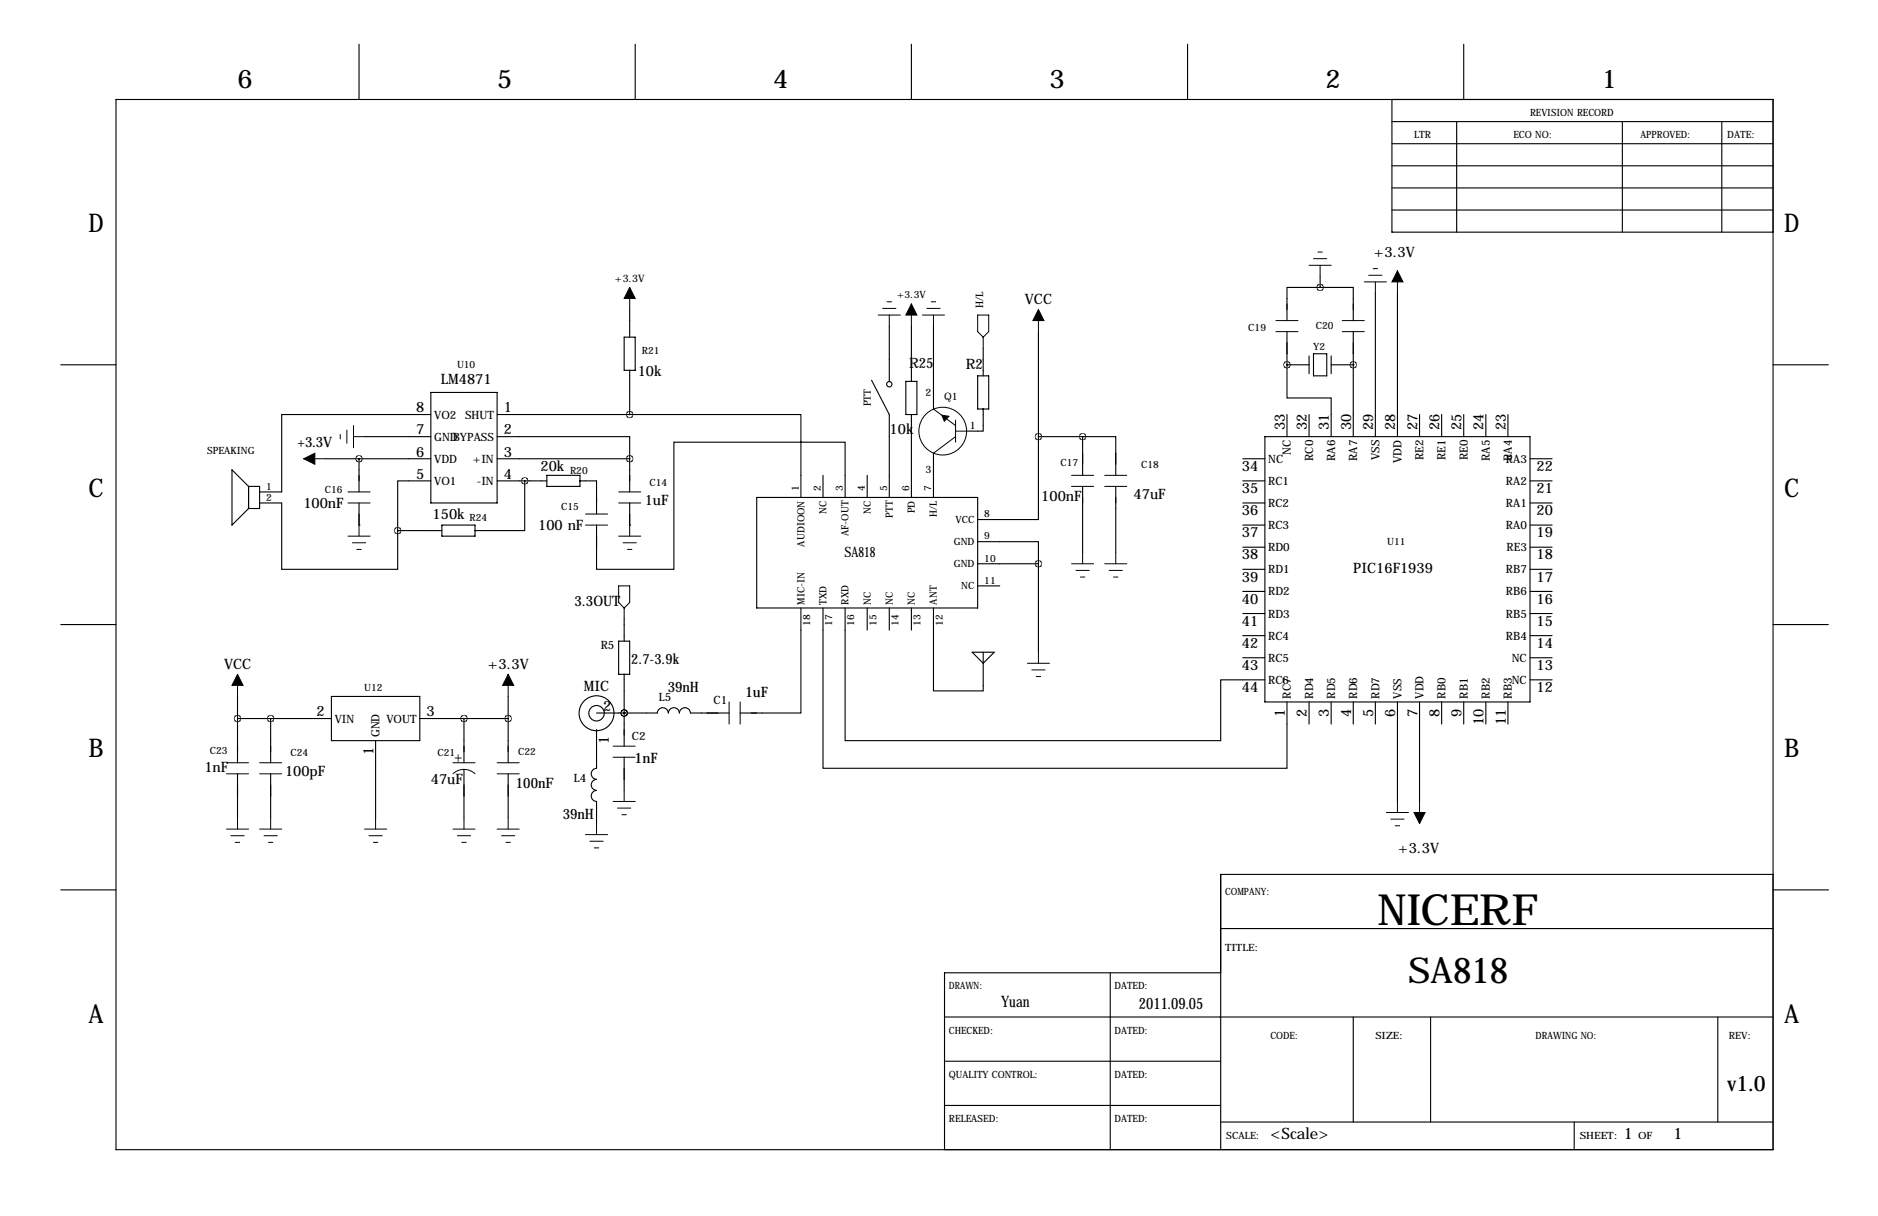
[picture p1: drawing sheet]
<svg xmlns="http://www.w3.org/2000/svg" width="432mm" height="279mm" viewBox="0 0 432 279" stroke-linecap="round" stroke-linejoin="round" font-family="sans-serif">
<g fill="none" stroke="#000" stroke-width=".25">
<path d="M82.5 10.2v12.7M146 10.2v12.7M209.5 10.2v12.7M273 10.2v12.7M336.5 10.2v12.7M26.7 22.9h381v241.3h-381zM320 27.9h87.7M320 33h87.7M320 22.9v30.4h87.7M320 38.1h87.7M334.9 27.9v25.4M373 27.9v25.4"/>
<path d="M395.9 27.9v25.4M320 43.2h87.7M320 48.3h87.7M143.5 77.5h2.5v7.6h-2.5zM144.8 71.1v6.4M204.5 74.9v12.7M209.5 74.9v12.7M214.6 74.9v19.1M238.8 76.2v24.1M295.9 76.2v7.6M303.5 66h-7.6v7.7M303.5 66h7.6v7.7"/>
<path d="M303.5 63.5v2.5M311.1 76.2v24.1M316.2 67.3v33M321.3 67.3v33M14 83.8h12.7M99.1 95.2h-34.3v17.8h-5.1M99.1 90.2h15.2v25.4h-15.2zM114.3 95.2h30.5M144.8 95.2h39.3v19.1M144.8 85.1v10.1M200.4 87.4l4.1 7.8v19.1M208.3 87.6h2.5v7.6h-2.5z"/>
<path d="M209.5 95.2v19.1M224.8 86.4h2.5v7.6h-2.5zM226.1 94v5.1h-3.9M226.1 80v6.4M295.9 83.8v7.6h10.2v8.9M295.9 83.8h.1M295.9 83.8h5.1M295.9 95.2v5.1M301 81.8v4.1M301 95.2v5.1M302 81.3h3.1v5.1h-3.1zM306.1 83.8h5"/>
<path d="M306.1 81.8v4.1M311.1 83.8h.1M326.4 95.2v5.1M331.5 95.2v5.1M336.5 95.2v5.1M341.6 95.2v5.1M346.7 95.2v5.1M407.7 83.8h12.7M57.1 111.8h2.6v5h-2.6M57.1 111.8v5M57.1 111.8l-3.8-3.9v12.8l3.8-3.9M59.7 115.6h5.1v15.2h26.6v-8.9"/>
<path d="M74.9 105.4h24.2M82.5 105.4v7.6M82.5 115.6v5.1M83.8 100.3h15.3M99.1 110.5h-7.7v11.4M114.3 100.3h30.5v5.1M114.3 105.4h30.5M114.3 110.5h11.4M120.6 110.5v11.4h-11.4M125.7 109.2h7.6v2.6h-7.6zM133.3 110.5h3.9v7.6M144.8 105.4v7.6"/>
<path d="M144.8 115.6v5.1M174 114.3h50.8v25.4h-50.8zM189.2 109.2v5.1M194.3 114.3v-12.7h-39.4v29.2h-17.7v-10.1M199.4 109.2v5.1M214.6 104.1v10.2M238.8 100.3v19.1h-14M238.8 100.3h10.1M248.9 100.3h7.6v8.9M248.9 100.3v8.9M248.9 111.8v15.2M256.5 111.8v15.2"/>
<path d="M285.8 115.6h5M285.8 105.4h5M285.8 110.5h5M290.8 100.3h61v61h-61zM351.8 115.6h5.1M351.8 105.4h5.1M351.8 110.5h5.1M82.5 120.7h.1M91.4 121.9h10.2M101.6 120.7h7.6v2.5h-7.6zM144.8 120.7h.1M184.1 139.7v24.1h-13.9"/>
<path d="M189.2 139.7v36.8h106.7v-15.2M194.3 139.7v30.5h86.4v-14h10.1M199.4 139.7v5.1M204.5 139.7v5.1M209.5 139.7v5.1M214.6 139.7v19.1h11.5v-8.9M224.8 124.5h14v5M224.8 129.5h14M224.8 134.6h5.1M238.8 129.5v20.4M285.8 120.7h5M285.8 135.9h5"/>
<path d="M285.8 130.8h5M285.8 125.7h5M351.8 120.7h5.1M351.8 135.9h5.1M351.8 130.8h5.1M351.8 125.7h5.1M14 143.5h12.7M142.2 147.3h2.6v7.6h-2.6zM143.5 142.2v5.1M143.5 154.9v16.5M223.5 149.9h5.1l-2.5 2.5zM285.8 151.1h5"/>
<path d="M285.8 146h5M285.8 141h5M351.8 156.2h5.1M351.8 151.1h5.1M351.8 146h5.1M351.8 141h5.1M407.7 143.5h12.7M54.6 165.1h21.6M54.6 160v15.3M54.6 177.8v10.2M62.2 165.1v10.2M62.2 177.8v10.2"/>
<path d="M76.2 160h20.3v10.2h-20.3zM86.4 170.2v17.8M96.5 165.1h20.3M106.7 165.1v10.2M106.7 176.8v11.2M116.8 160v15.3M116.8 177.8v10.2M137.2 167.6v8.9a1.27 1.27 0 0 0-1.3 1.3 1.27 1.27 0 0 0 1.3 1.3 1.27 1.27 0 0 0-1.3 1.2 1.27 1.27 0 0 0 1.3 1.3 1.27 1.27 0 0 0-1.3 1.3 1.27 1.27 0 0 0 1.2 1.2l.1 5.1M137.2 163.8h13.9a1.27 1.27 0 0 1 1.3-1.2 1.27 1.27 0 0 1 1.3 1.2 1.27 1.27 0 0 1 1.2-1.2 1.27 1.27 0 0 1 1.3 1.2 1.27 1.27 0 0 1 1.3-1.2 1.27 1.27 0 0 1 1.2 1.2h8.9M143.5 163.8h.1M143.5 174v7.6M301 161.3v5.1"/>
<path d="M306.1 161.3v5.1M311.1 161.3v5.1M316.2 161.3v5.1M321.3 161.3v22.8M326.4 161.3v22.8M331.5 161.3v5.1M336.5 161.3v5.1M341.6 161.3v5.1M346.7 161.3v5.1M14 204.5h12.7M280.7 213.4h127M407.7 200.9h-127v63.3"/>
<path d="M407.7 204.5h12.7M217.2 233.7h190.5M255.3 223.5v40.7M280.7 223.5h-63.5v40.7M311.1 233.7v24.1M328.9 233.7v24.1M395 233.7v24.1M217.2 243.8h63.5M217.2 254h63.5M280.7 257.8h127M361.9 257.8v6.4"/>
<circle cx="204.5" cy="88.3" r=".61"/>
<circle cx="137.2" cy="163.9" r="4"/>
<circle cx="137.2" cy="163.9" r="1.78"/>
</g>
<g fill="none" stroke="#000" stroke-width=".23">
<path d="M302 59.4h3.1M303 57.9h1M144.8 66v5.1M201.9 72.4h5.1M202.9 70.9h3.1M204 69.3h1M204.5 72.4v2.5M209.5 69.8v5.1M212.1 72.4h5.1M213.1 70.9h3.1M214.1 69.3h1M214.6 72.4v2.5"/>
<path d="M224.8 72.4h2.5v3.8l-1.2 1.3-1.3-1.3zM226.1 77.5v2.5M238.8 71.1v5.1M293.4 73.7h5M293.4 76.2h5M301 61h5.1M303.5 61v2.5M308.6 73.7h5.1M308.6 76.2h5.1M313.7 64.8h5.1M314.7 63.2h3.1M315.7 61.7h1"/>
<path d="M316.2 64.8v2.5M321.3 62.2v5.1M78.2 99.8v1M79.8 98.8v3.1M81.3 97.8v5.1M214.6 94l5.1 3.8M219.7 96.5v5.1M219.7 99.1h2.5M69.8 105.4h5.1M80 113h5.1M80 115.6h5.1M81.3 100.3h2.5"/>
<path d="M134.6 118.1h5.1M142.2 113h5.1M142.2 115.6h5.1M219.7 100.3l-5.1 3.8M246.4 111.8h5.1M246.4 109.2h5.1M254 111.8h5.1M254 109.2h5.1M80 123.2h5.1M81 124.7h3.1M82 126.2h1.1M82.5 120.7v2.5"/>
<path d="M134.6 120.7h5.1M142.2 123.2h5.1M142.2 134.6h2.6v3.8l-1.3 1.3-1.3-1.3zM143.3 124.7h3M143.5 139.7v2.5M144.3 126.2h1M144.8 120.7v2.5M246.4 129.5h5.1M247.4 131.1h3M248.4 132.6h1M248.9 127v2.5M254 129.5h5.1"/>
<path d="M255 131.1h3.1M256 132.6h1M256.5 127v2.5M54.6 154.9v5.1M116.8 154.9v5.1M236.2 152.4h5.1M237.2 153.9h3.1M238.3 155.4h1M238.8 149.9v2.5M52.1 175.3h5M52.1 177.8h5M59.7 175.3h5.1"/>
<path d="M59.7 177.8h5.1M104.1 175.3h5.1M104.2 177.8a3.7 3.7 0 0 1 5 0M114.3 175.3h5.1M114.3 177.8h5.1M141 171.4h5M141 174h5M167.6 161.3v5.1M170.2 161.3v5.1M52.1 190.5h5M53.1 192h3M54.1 193.5h1"/>
<path d="M54.6 188v2.5M59.7 190.5h5.1M60.7 192h3.1M61.7 193.5h1M62.2 188v2.5M83.8 190.5h5.1M84.8 192h3.1M85.9 193.5h1M86.4 188v2.5M104.1 190.5h5.1M105.2 192h3M106.2 193.5h1"/>
<path d="M106.7 188v2.5M114.3 190.5h5.1M115.3 192h3.1M116.3 193.5h1M116.8 188v2.5M134.6 191.8h5.1M135.6 193.3h3.1M136.7 194.8h1M137.2 189.2v2.6M141 184.1h5M142 185.7h3M143 187.2h1"/>
<path d="M143.5 181.6v2.5M318.8 186.7h5M319.8 188.2h3M320.8 189.7h1M321.3 184.1v2.6M326.4 184.1v5.1"/>
<circle cx="216.8" cy="99.1" r="5.5"/>
</g>
<path d="M144.8 66l1.2 2.6h-2.5zM209.5 69.8l1.3 2.6h-2.5zM238.8 71.1l1.2 2.6h-2.5zM321.3 62.2l1.3 2.6h-2.6zM216.6 95.4l1.6 .3-1.1 1.1zM69.8 105.4l2.6-1.3v2.6zM54.6 154.9l1.3 2.6h-2.6zM116.8 154.9l1.3 2.6h-2.5zM325.1 186.7h2.6l-1.3 2.5z" fill="#000" stroke="#000" stroke-width=".23"/>
<path d="M238.7 129.5a.06 .06 0 0 0 .1 0 .06 .06 0 0 0-.1 0zM144.7 105.4a.05 .05 0 0 0 .1 0 .05 .05 0 0 0-.1 0zM120.6 110.5a.06 .06 0 0 0 .1 0 .06 .06 0 0 0-.1 0zM82.5 105.4a.06 .06 0 0 0 .1 0 .06 .06 0 0 0-.1 0zM238.7 100.3a.05 .05 0 0 0 .1 0 .05 .05 0 0 0-.1 0zM248.9 100.3a.05 .05 0 0 0 .1 0 .05 .05 0 0 0-.1 0zM303.5 66a.05 .05 0 0 0 .1 0 .05 .05 0 0 0-.1 0zM295.9 83.8a.05 .05 0 0 0 .1 0 .05 .05 0 0 0-.1 0zM106.6 165.1a.06 .06 0 0 0 .1 0 .06 .06 0 0 0-.1 0zM116.8 165.1a.06 .06 0 0 0 .1 0 .06 .06 0 0 0-.1 0zM54.6 165.1a.06 .06 0 0 0 .1 0 .06 .06 0 0 0-.1 0zM62.2 165.1a.06 .06 0 0 0 .1 0 .06 .06 0 0 0-.1 0zM311.1 83.8a.06 .06 0 0 0 .1 0 .06 .06 0 0 0-.1 0zM91.4 121.9a.06 .06 0 0 0 .1 0 .06 .06 0 0 0-.1 0zM144.7 95.2a.06 .06 0 0 0 .1 0 .06 .06 0 0 0-.1 0zM143.5 163.8a.05 .05 0 0 0 .1 0 .05 .05 0 0 0-.1 0zM143.5 163.8a.05 .05 0 0 0 .1 0 .05 .05 0 0 0-.1 0z" fill="#000" stroke="#000" stroke-width="1.5"/>
<text font-size="9.9" x="316.7" y="212.6">NICERF</text>
<text font-size="8.2" x="323.7" y="225.8">SA818</text>
<g font-size="5.9">
<text x="54.6" y="20.3">6</text>
<text x="114.3" y="20.3">5</text>
<text x="177.8" y="20.3">4</text>
<text x="241.3" y="20.3">3</text>
<text x="304.8" y="20.3">2</text>
<text x="368.3" y="20.3">1</text>
<text x="20.3" y="53.3">D</text>
<text x="410.2" y="53.3">D</text>
<text x="20.3" y="114.3">C</text>
<text x="410.2" y="114.3">C</text>
<text x="20.3" y="174">B</text>
<text x="410.2" y="174">B</text>
<text x="20.3" y="234.9">A</text>
<text x="410.2" y="234.9">A</text>
</g>
<text font-size="4.9" x="397.1" y="250.6">v1.0</text>
<g font-size="3.6">
<text x="104.4" y="175">+</text>
<text x="230.2" y="231.3">Yuan</text>
<text x="261.9" y="231.8">2011.09.05</text>
<text x="292.1" y="261.6">&lt;Scale&gt;</text>
<text x="373.4" y="261.6">1</text>
<text x="384.8" y="261.6">1</text>
</g>
<g font-size="3.3">
<text x="315.8" y="59">+3.3V</text>
<text x="235.7" y="69.8">VCC</text>
<text x="101.3" y="88.2">LM4871</text>
<text x="146.6" y="86.4">10k</text>
<text x="209" y="84.5">R25</text>
<text x="222" y="84.7">R2</text>
<text x="95.7" y="94.7">8</text>
<text x="115.8" y="94.7">1</text>
<text x="95.7" y="99.8">7</text>
<text x="115.8" y="99.8">2</text>
<text x="204.5" y="99.8">10k</text>
<text x="295.4" y="98.8" transform="rotate(-90 295.4 98.8)">33</text>
<text x="300.5" y="98.8" transform="rotate(-90 300.5 98.8)">32</text>
<text x="305.6" y="98.8" transform="rotate(-90 305.6 98.8)">31</text>
<text x="310.6" y="98.8" transform="rotate(-90 310.6 98.8)">30</text>
<text x="315.7" y="98.8" transform="rotate(-90 315.7 98.8)">29</text>
<text x="320.8" y="98.8" transform="rotate(-90 320.8 98.8)">28</text>
<text x="325.9" y="98.8" transform="rotate(-90 325.9 98.8)">27</text>
<text x="331" y="98.8" transform="rotate(-90 331 98.8)">26</text>
<text x="336" y="98.8" transform="rotate(-90 336 98.8)">25</text>
<text x="341.1" y="98.8" transform="rotate(-90 341.1 98.8)">24</text>
<text x="346.2" y="98.8" transform="rotate(-90 346.2 98.8)">23</text>
<text x="68.4" y="102.6">+3.3V</text>
<text x="95.7" y="104.9">6</text>
<text x="115.8" y="104.9">3</text>
<text x="95.7" y="110">5</text>
<text x="115.8" y="110">4</text>
<text x="124.3" y="108.2">20k</text>
<text x="285.5" y="108.2">34</text>
<text x="285.5" y="113.3">35</text>
<text x="353.3" y="113.3">21</text>
<text x="353.3" y="108.2">22</text>
<text x="69.7" y="116.6">100nF</text>
<text x="99.5" y="119.1">150k</text>
<text x="148.2" y="116.1">1uF</text>
<text x="239.4" y="115.1">100nF</text>
<text x="260.7" y="114.6">47uF</text>
<text x="285.5" y="118.4">36</text>
<text x="353.3" y="118.4">20</text>
<text x="123.7" y="121.7">100 nF</text>
<text x="285.5" y="123.5">37</text>
<text x="353.3" y="123.5">19</text>
<text x="194.2" y="127.9">SA818</text>
<text x="285.5" y="128.5">38</text>
<text x="311.1" y="131.6">PIC16F1939</text>
<text x="353.3" y="128.5">18</text>
<text x="285.5" y="133.6">39</text>
<text x="353.3" y="133.6">17</text>
<text x="132.1" y="139.2">3.3OUT</text>
<text x="285.5" y="138.7">40</text>
<text x="285.5" y="143.8">41</text>
<text x="353.3" y="143.8">15</text>
<text x="353.3" y="138.7">16</text>
<text x="285.5" y="148.9">42</text>
<text x="353.3" y="148.9">14</text>
<text x="51.5" y="153.7">VCC</text>
<text x="112.1" y="153.7">+3.3V</text>
<text x="145.1" y="152.6">2.7-3.9k</text>
<text x="285.5" y="153.9">43</text>
<text x="353.3" y="153.9">13</text>
<text x="134.2" y="158.8">MIC</text>
<text x="153.5" y="158.9">39nH</text>
<text x="171.3" y="160.2">1uF</text>
<text x="285.5" y="159">44</text>
<text x="353.3" y="159">12</text>
<text x="72.8" y="164.6">2</text>
<text x="98" y="164.6">3</text>
<text x="138.7" y="163.3">2</text>
<text x="295.4" y="164.7" transform="rotate(-90 295.4 164.7)">1</text>
<text x="300.5" y="164.7" transform="rotate(-90 300.5 164.7)">2</text>
<text x="305.6" y="164.7" transform="rotate(-90 305.6 164.7)">3</text>
<text x="310.6" y="164.7" transform="rotate(-90 310.6 164.7)">4</text>
<text x="315.7" y="164.7" transform="rotate(-90 315.7 164.7)">5</text>
<text x="320.8" y="164.7" transform="rotate(-90 320.8 164.7)">6</text>
<text x="325.9" y="164.7" transform="rotate(-90 325.9 164.7)">7</text>
<text x="331" y="164.7" transform="rotate(-90 331 164.7)">8</text>
<text x="336" y="164.7" transform="rotate(-90 336 164.7)">9</text>
<text x="341.1" y="166.6" transform="rotate(-90 341.1 166.6)">10</text>
<text x="346.2" y="166.6" transform="rotate(-90 346.2 166.6)">11</text>
<text x="85.9" y="173.6" transform="rotate(-90 85.9 173.6)">1</text>
<text x="140" y="171" transform="rotate(-90 140 171)">1</text>
<text x="47" y="177.3">1nF</text>
<text x="65.5" y="178.3">100pF</text>
<text x="145.9" y="175.4">1nF</text>
<text x="99.1" y="180.1">47uF</text>
<text x="118.6" y="181">100nF</text>
<text x="129.4" y="188.1">39nH</text>
<text x="321.4" y="196.1">+3.3V</text>
</g>
<g font-size="2.6">
<text x="99.8" y="96.2">VO2</text>
<text x="99.8" y="101.3">GND</text>
<text x="104.1" y="101.3">BYPASS</text>
<text x="106.9" y="96.2">SHUT</text>
<text x="99.8" y="106.3">VDD</text>
<text x="108.7" y="106.3">+IN</text>
<text x="291.6" y="106.3">NC</text>
<text x="296.8" y="104.5" transform="rotate(-90 296.8 104.5)">NC</text>
<text x="301.9" y="105.9" transform="rotate(-90 301.9 105.9)">RC0</text>
<text x="307" y="105.9" transform="rotate(-90 307 105.9)">RA6</text>
<text x="312.1" y="105.9" transform="rotate(-90 312.1 105.9)">RA7</text>
<text x="317.2" y="105.7" transform="rotate(-90 317.2 105.7)">VSS</text>
<text x="322.2" y="106.3" transform="rotate(-90 322.2 106.3)">VDD</text>
<text x="327.3" y="105.7" transform="rotate(-90 327.3 105.7)">RE2</text>
<text x="332.4" y="105.7" transform="rotate(-90 332.4 105.7)">RE1</text>
<text x="337.5" y="105.7" transform="rotate(-90 337.5 105.7)">RE0</text>
<text x="342.6" y="105.9" transform="rotate(-90 342.6 105.9)">RA5</text>
<text x="346.3" y="106.3">RA3</text>
<text x="347.6" y="105.9" transform="rotate(-90 347.6 105.9)">RA4</text>
<text x="99.8" y="111.4">VO1</text>
<text x="109.6" y="111.4">-IN</text>
<text x="291.6" y="111.4">RC1</text>
<text x="346.3" y="111.4">RA2</text>
<text x="291.6" y="116.5">RC2</text>
<text x="346.3" y="116.5">RA1</text>
<text x="291.6" y="121.6">RC3</text>
<text x="346.3" y="121.6">RA0</text>
<text x="291.6" y="126.7">RD0</text>
<text x="291.6" y="131.7">RD1</text>
<text x="346.3" y="131.7">RB7</text>
<text x="346.4" y="126.7">RE3</text>
<text x="291.6" y="136.8">RD2</text>
<text x="346.3" y="136.8">RB6</text>
<text x="291.6" y="141.9">RD3</text>
<text x="346.3" y="141.9">RB5</text>
<text x="138.1" y="149.2">R5</text>
<text x="291.6" y="147">RC4</text>
<text x="346.3" y="147">RB4</text>
<text x="291.6" y="152.1">RC5</text>
<text x="347.6" y="152.1">NC</text>
<text x="151.5" y="161">L5</text>
<text x="164.1" y="161.9">C1</text>
<text x="291.6" y="157.1">RC6</text>
<text x="296.8" y="160.5" transform="rotate(-90 296.8 160.5)">RC7</text>
<text x="301.9" y="160.5" transform="rotate(-90 301.9 160.5)">RD4</text>
<text x="307" y="160.5" transform="rotate(-90 307 160.5)">RD5</text>
<text x="312.1" y="160.5" transform="rotate(-90 312.1 160.5)">RD6</text>
<text x="317.2" y="160.5" transform="rotate(-90 317.2 160.5)">RD7</text>
<text x="322.2" y="160.5" transform="rotate(-90 322.2 160.5)">VSS</text>
<text x="327.3" y="160.5" transform="rotate(-90 327.3 160.5)">VDD</text>
<text x="332.4" y="160.5" transform="rotate(-90 332.4 160.5)">RB0</text>
<text x="337.5" y="160.5" transform="rotate(-90 337.5 160.5)">RB1</text>
<text x="342.6" y="160.5" transform="rotate(-90 342.6 160.5)">RB2</text>
<text x="347.6" y="157.1">NC</text>
<text x="347.6" y="160.5" transform="rotate(-90 347.6 160.5)">RB3</text>
<text x="77" y="166">VIN</text>
<text x="88.8" y="166">VOUT</text>
<text x="87.3" y="169.4" transform="rotate(-90 87.3 169.4)">GND</text>
<text x="145.3" y="169.9">C2</text>
<text x="131.9" y="179.6">L4</text>
</g>
<g font-size="2.4">
<text x="141.4" y="64.8">+3.3V</text>
<text x="226.1" y="70.9" transform="rotate(-90 226.1 70.9)">H/L</text>
<text x="212.8" y="91.1">2</text>
<text x="217.1" y="91.8">Q1</text>
<text x="223" y="98.6">1</text>
<text x="212.8" y="108.7">3</text>
</g>
<g font-size="2.3">
<text x="351.8" y="26.7">REVISION RECORD</text>
<text x="325.1" y="31.8">LTR</text>
<text x="348" y="31.8">ECO NO:</text>
<text x="377.2" y="31.8">APPROVED:</text>
<text x="397.2" y="31.8">DATE:</text>
<text x="206.3" y="68.6">+3.3V</text>
<text x="287" y="75.9">C19</text>
<text x="302.5" y="75.7">C20</text>
<text x="147.6" y="81.4">R21</text>
<text x="301.9" y="80.5">Y2</text>
<text x="105.1" y="84.6">U10</text>
<text x="200.2" y="93.4" transform="rotate(-90 200.2 93.4)">PTT</text>
<text x="47.6" y="104.2">SPEAKING</text>
<text x="243.8" y="107">C17</text>
<text x="262.4" y="107.5">C18</text>
<text x="61.2" y="112.5">1</text>
<text x="74.7" y="113.3">C16</text>
<text x="131.1" y="109">R20</text>
<text x="149.4" y="111.8">C14</text>
<text x="183.6" y="112.8" transform="rotate(-90 183.6 112.8)">1</text>
<text x="188.7" y="112.8" transform="rotate(-90 188.7 112.8)">2</text>
<text x="193.8" y="112.8" transform="rotate(-90 193.8 112.8)">3</text>
<text x="198.9" y="112.8" transform="rotate(-90 198.9 112.8)">4</text>
<text x="204" y="112.8" transform="rotate(-90 204 112.8)">5</text>
<text x="209" y="112.8" transform="rotate(-90 209 112.8)">6</text>
<text x="214.1" y="112.8" transform="rotate(-90 214.1 112.8)">7</text>
<text x="61.2" y="115.1">2</text>
<text x="107.9" y="119.6">R24</text>
<text x="129" y="117.1">C15</text>
<text x="190" y="118.1" transform="rotate(-90 190 118.1)">NC</text>
<text x="200.2" y="118.1" transform="rotate(-90 200.2 118.1)">NC</text>
<text x="205.3" y="119" transform="rotate(-90 205.3 119)">PTT</text>
<text x="210.4" y="118" transform="rotate(-90 210.4 118)">PD</text>
<text x="215.4" y="118.7" transform="rotate(-90 215.4 118.7)">H/L</text>
<text x="226.3" y="118.9">8</text>
<text x="185" y="125.6" transform="rotate(-90 185 125.6)">AUDIOON</text>
<text x="195.1" y="123.2" transform="rotate(-90 195.1 123.2)">AF-OUT</text>
<text x="219.3" y="125.3">GND</text>
<text x="219.7" y="120.2">VCC</text>
<text x="226.3" y="124">9</text>
<text x="318.9" y="125.3">U11</text>
<text x="219.3" y="130.3">GND</text>
<text x="226.3" y="129">10</text>
<text x="221" y="135.4">NC</text>
<text x="226.3" y="134.1">11</text>
<text x="185" y="138.9" transform="rotate(-90 185 138.9)">MIC-IN</text>
<text x="186.3" y="143.8" transform="rotate(-90 186.3 143.8)">18</text>
<text x="190" y="138.9" transform="rotate(-90 190 138.9)">TXD</text>
<text x="191.3" y="143.8" transform="rotate(-90 191.3 143.8)">17</text>
<text x="195.1" y="138.9" transform="rotate(-90 195.1 138.9)">RXD</text>
<text x="196.4" y="143.8" transform="rotate(-90 196.4 143.8)">16</text>
<text x="200.2" y="138.9" transform="rotate(-90 200.2 138.9)">NC</text>
<text x="201.5" y="143.8" transform="rotate(-90 201.5 143.8)">15</text>
<text x="205.3" y="138.9" transform="rotate(-90 205.3 138.9)">NC</text>
<text x="206.6" y="143.8" transform="rotate(-90 206.6 143.8)">14</text>
<text x="210.4" y="138.9" transform="rotate(-90 210.4 138.9)">NC</text>
<text x="211.7" y="143.8" transform="rotate(-90 211.7 143.8)">13</text>
<text x="215.4" y="138.9" transform="rotate(-90 215.4 138.9)">ANT</text>
<text x="216.7" y="143.8" transform="rotate(-90 216.7 143.8)">12</text>
<text x="83.7" y="158.8">U12</text>
<text x="48.3" y="173.2">C23</text>
<text x="66.8" y="173.7">C24</text>
<text x="100.6" y="173.7">C21</text>
<text x="119.1" y="173.5">C22</text>
<text x="281.7" y="205.7">COMPANY:</text>
<text x="281.7" y="218.4">TITLE:</text>
<text x="218.2" y="227.3">DRAWN:</text>
<text x="256.3" y="227.3">DATED:</text>
<text x="218.2" y="237.5">CHECKED:</text>
<text x="256.3" y="237.5">DATED:</text>
<text x="292.1" y="238.8">CODE:</text>
<text x="316.2" y="238.8">SIZE:</text>
<text x="353.1" y="238.8">DRAWING NO:</text>
<text x="397.5" y="238.8">REV:</text>
<text x="218.2" y="247.6">QUALITY CONTROL:</text>
<text x="256.3" y="247.6">DATED:</text>
<text x="218.2" y="257.8">RELEASED:</text>
<text x="256.3" y="257.8">DATED:</text>
<text x="281.9" y="261.6">SCALE:</text>
<text x="363.2" y="261.6">SHEET:</text>
<text x="376.6" y="261.6">OF</text>
</g>
</svg>
